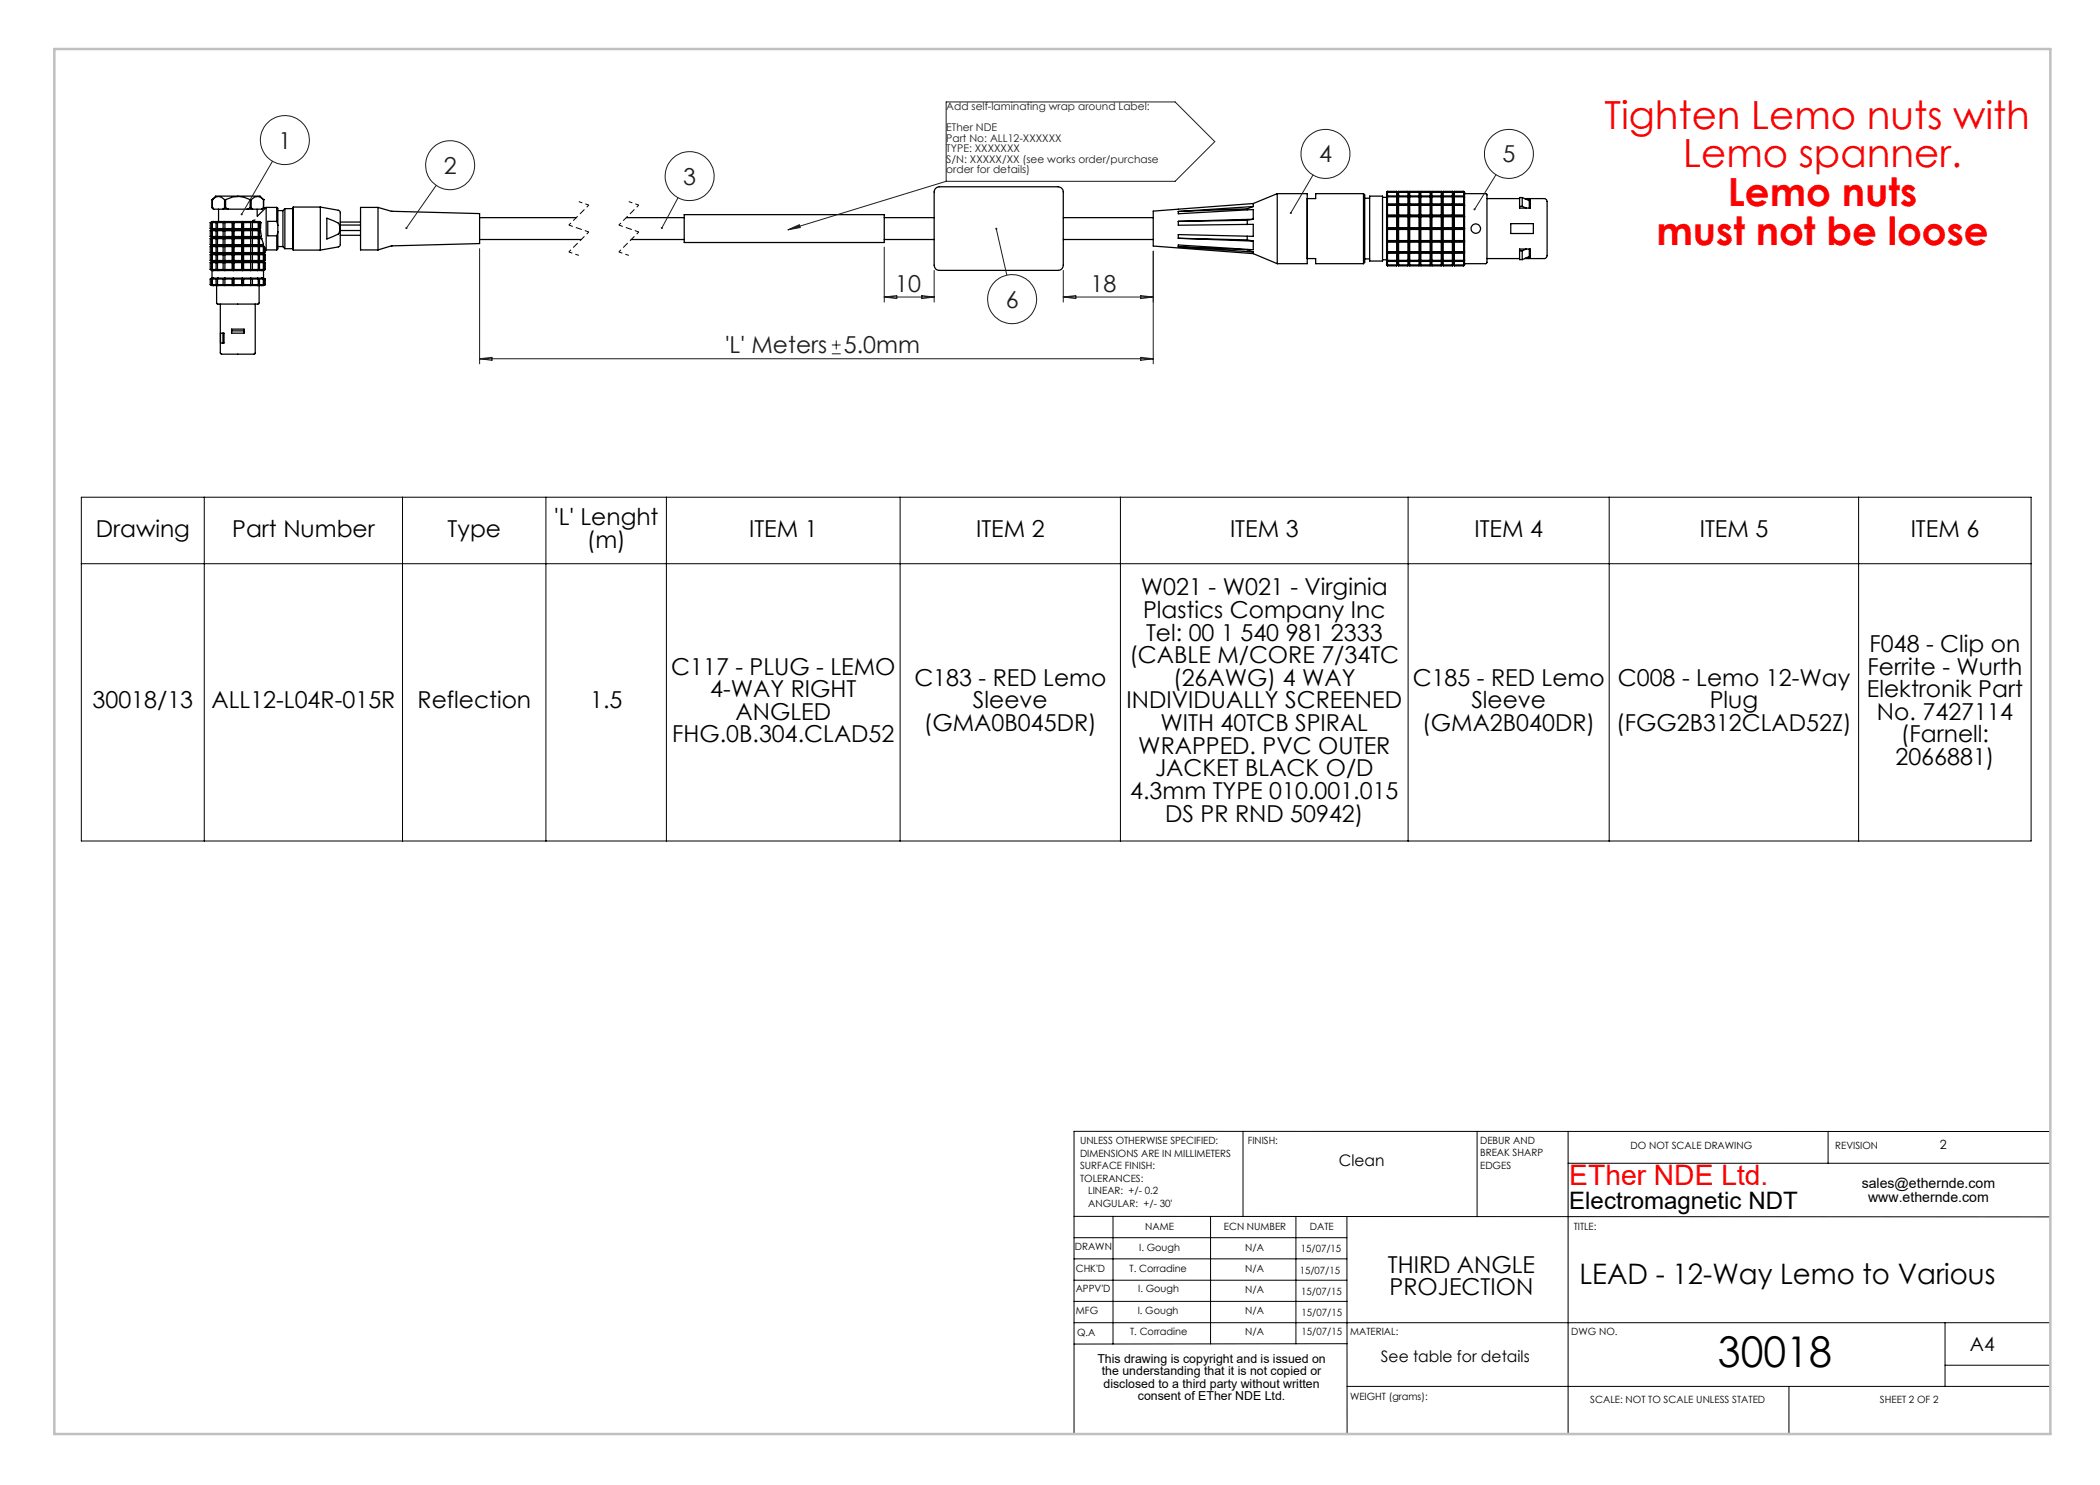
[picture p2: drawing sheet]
<svg xmlns="http://www.w3.org/2000/svg" width="420mm" height="297mm" viewBox="0 0 420 297" stroke-linecap="round" stroke-linejoin="round" font-family="sans-serif">
<g fill="none" stroke="#000" stroke-width=".25">
<path d="M42.4 39.9a1.51 1.51 0 0 1 2.5 0M42.4 39.9h.1M42.4 39.9a1.8 1.8 0 0 1 2.1-.7h7.5l.7 .7M42.4 39.9v1.7M44.9 39.9h.2M44.9 39.9v1.7M45.1 39.9a5 5 0 0 1 4.9 0M45.1 39.9v1.7M50 39.9h.2M50 39.9v1.7M50.2 39.9a1.51 1.51 0 0 1 2.5 0M50.2 39.9v1.7"/>
<path d="M52.7 39.9h.1M52.7 39.9v1.7M187 37.8l.3-.3 .6-.1h23.7a1.09 1.09 0 0 1 1.1 1v14.7a1.02 1.02 0 0 1-1.1 1h-23.7a1.02 1.02 0 0 1-1.1-1v-14.7zM255.4 38.7h6v14h-6M255.4 38.7v14M255.4 38.7l-4.8 2M272.7 38.7v14M272.7 38.7l.2 .3v13.5l-.2 .2M272.7 38.7h-9.6v1h-1.7v12h1.7v1h9.6M272.9 39.6h1M273.9 39.2h2.6v13h-2.6zM276.5 39.5h.8"/>
<path d="M277.3 39.4v1.6M277.3 38.6v.8M277.3 38.6h.1M277.3 39.4h.1M277.5 39.4v1.4M277.5 38.4v.8M277.5 38.3h.1M277.5 38.3l-.2 .3M277.5 38.3h1.8M277.5 39.4h1.8M277.5 39.4h-.2M277.5 39.2h1.8"/>
<path d="M277.5 39.2l-.2 .2M277.5 38.4l-.2 .2M277.5 38.4h1.8M279.3 39.4v1.4M279.3 38.4v.8M279.3 38.3h.1M279.3 38.3l.2 .1M279.3 39.4h.2M279.3 39.2l.2 .2M279.3 38.4l.2 .2M279.3 38.3l.2 .3M279.5 39.4v1.7"/>
<path d="M279.5 38.6v.8M279.5 38.4v.2M279.7 39.4v1.4M279.7 38.4v.8M279.7 38.3h.1M279.7 38.3l-.2 .1M279.7 38.3h1.9M279.7 39.4h1.9M279.7 39.4h-.2M279.7 39.2h1.9M279.7 39.2l-.2 .2M279.7 38.4l-.2 .2"/>
<path d="M279.7 38.4h1.9M279.7 38.3l-.2 .3M281.6 39.4v1.4M281.6 38.4v.8M281.6 38.3h.1M281.6 38.3l.2 .1M281.6 39.4h.2M281.6 39.2l.2 .2M281.6 38.4l.2 .2M281.6 38.3l.2 .3M281.8 39.4v1.7M281.8 38.6v.8"/>
<path d="M281.8 38.4v.2M281.9 39.4v1.4M281.9 38.4v.8M281.9 38.3h.1M281.9 38.3l-.1 .1M281.9 38.3h1.9M281.9 39.4h1.9M281.9 39.4h-.1M281.9 39.2h1.9M281.9 39.2l-.1 .2M281.9 38.4l-.1 .2M281.9 38.4h1.9"/>
<path d="M281.9 38.3l-.1 .3M283.8 39.4v1.4M283.8 38.4v.8M283.8 38.3h.1M283.8 38.3l.2 .1M283.8 39.4h.2M283.8 39.2l.2 .2M283.8 38.4l.2 .2M283.8 38.3l.2 .3M284 39.4v1.7M284 38.6v.8M284 38.4v.2"/>
<path d="M284.2 39.4v1.4M284.2 38.4v.8M284.2 38.3h.1M284.2 38.3l-.2 .1M284.2 38.3h1.8M284.2 39.4h1.8M284.2 39.4h-.2M284.2 39.2h1.8M284.2 39.2l-.2 .2M284.2 38.4l-.2 .2M284.2 38.4h1.8M284.2 38.3l-.2 .3"/>
<path d="M286 39.4v1.4M286 38.4v.8M286 38.3h.1M286 38.3l.2 .1M286 39.4h.2M286 39.2l.2 .2M286 38.4l.2 .2M286 38.3l.2 .3M286.2 39.4v1.7M286.2 38.6v.8M286.2 38.4v.2M286.4 39.4v1.4"/>
<path d="M286.4 38.4v.8M286.4 38.3h.1M286.4 38.3l-.2 .1M286.4 38.3h1.9M286.4 39.4h1.9M286.4 39.4h-.2M286.4 39.2h1.9M286.4 39.2l-.2 .2M286.4 38.4l-.2 .2M286.4 38.4h1.9M286.4 38.3l-.2 .3M288.3 39.4v1.4"/>
<path d="M288.3 38.4v.8M288.3 38.3h.1M288.3 38.3l.1 .1M288.3 39.4h.1M288.3 39.2l.1 .2M288.3 38.4l.1 .2M288.3 38.3l.1 .3M288.4 39.4v1.7M288.4 38.6v.8M288.4 38.4v.2M288.6 39.4v1.4M288.6 38.4v.8"/>
<path d="M288.6 38.3h.1M288.6 38.3l-.2 .1M288.6 38.3h1.9M288.6 39.4h1.9M288.6 39.4h-.2M288.6 39.2h1.9M288.6 39.2l-.2 .2M288.6 38.4l-.2 .2M288.6 38.4h1.9M288.6 38.3l-.2 .3M290.5 39.4v1.4M290.5 38.4v.8"/>
<path d="M290.5 38.3h.1M290.5 38.3l.2 .1M290.5 39.4h.2M290.5 39.2l.2 .2M290.5 38.4l.2 .2M290.5 38.3l.2 .3M290.7 39.4v1.7M290.7 38.6v.8M290.7 38.4v.2M290.9 39.4v1.4M290.9 38.4v.8M290.9 38.3h.1"/>
<path d="M290.9 38.3l-.2 .1M290.9 38.3h1.8M290.9 39.4h1.8M290.9 39.4h-.2M290.9 39.2h1.8M290.9 39.2l-.2 .2M290.9 38.4l-.2 .2M290.9 38.4h1.8M290.9 38.3l-.2 .3M292.7 39.4v1.4M292.7 38.4v.8M292.7 38.3h.1"/>
<path d="M292.7 38.3l.2 .3M292.7 39.4h.2M292.7 39.2l.2 .2M292.7 38.4l.2 .2M292.9 38.7h4.4l.1 .2v13.7l-.3 .1h-4.2M292.9 39.4v1.7M292.9 38.6v.8M297.4 39.7h6.5M304.4 39.5v1.8M304.4 39.5h-.5v1.8M304.4 39.5l.9 .4M304.9 39.7h3.9a.61 .61 0 0 1 .6 .7v10.6a.6 .6 0 0 1-.6 .7h-3.9"/>
<path d="M305.3 39.9h.8v1.7h-2.2v-.3M305.3 39.9l.6 .2M42.1 56.9l.6 .2M42.1 56.9h.2M42.1 55.8h.2M42.1 53.9l.3 .2M42.1 53.9h.2M42.1 52.5h.2M42.1 52.1l.3 .2M42.1 52.1h.2M42.1 50.9h.2M42.1 50.5l.3 .2"/>
<path d="M42.1 50.5h.2M42.1 49.3h.2M42.1 48.9l.3 .2M42.1 48.9h.2M42.1 47.7h.2M42.1 47.3l.3 .2M42.1 47.3h.2M42.1 46.1h.2M42.1 45.7l.3 .2M42.1 45.7h.2M42.1 44.5h.2M42.1 44.5v1.2"/>
<path d="M42.1 46.1v1.2M42.1 47.7v1.2M42.1 49.3v1.2M42.1 50.9v1.2M42.1 52.5v1.4M42.1 55.8v1.1M42.3 56.9l.4 .2M42.3 53.9l.4 .2M42.3 52.1l.4 .2M42.3 50.5l.4 .2M42.3 48.9l.4 .2M42.3 47.3l.4 .2"/>
<path d="M42.3 45.7l.4 .2M42.3 44.5v1.2M42.3 46.1v1.2M42.3 47.7v1.2M42.3 49.3v1.2M42.3 50.9v1.2M42.3 52.5v1.4M42.3 55.8v1.1M42.4 55.6h.3M42.4 54.1h.3M42.4 55.6l-.3 .2M42.4 52.3l-.3 .2"/>
<path d="M42.4 52.3h.3M42.4 50.7l-.3 .2M42.4 50.7h.3M42.4 49.1l-.3 .2M42.4 49.1h.3M42.4 47.5l-.3 .2M42.4 47.5h.3M42.4 45.9l-.3 .2M42.4 45.9h.3M42.4 54.1v1.5M42.4 41.6l.3 .2M42.4 41.6h.1"/>
<path d="M42.5 56.9h.7M42.5 56.9l.2 .2M42.5 55.8h.7M42.5 53.9h.7M42.5 53.9l.2 .2M42.5 52.5h.7M42.5 52.1h.7M42.5 52.1l.2 .2M42.5 50.9h.7M42.5 50.5h.7M42.5 50.5l.2 .2M42.5 49.3h.7"/>
<path d="M42.5 48.9h.7M42.5 48.9l.2 .2M42.5 47.7h.7M42.5 47.3h.7M42.5 47.3l.2 .2M42.5 46.1h.7M42.5 45.7h.7M42.5 45.7l.2 .2M42.5 44.5h.7M42.5 44.5v1.2M42.5 46.1v1.2M42.5 47.7v1.2"/>
<path d="M42.5 49.3v1.2M42.5 50.9v1.2M42.5 52.5v1.4M42.5 55.8v1.1M42.7 41.8h.1M42.7 55.6h.9M42.7 54.1h.9M42.7 57.1h.9M42.7 55.6l-.2 .2M42.7 52.3h.9M42.7 52.3l-.2 .2M42.7 50.7h.9"/>
<path d="M42.7 50.7l-.2 .2M42.7 49.1h.9M42.7 49.1l-.2 .2M42.7 47.5h.9M42.7 47.5l-.2 .2M42.7 45.9h.9M42.7 45.9l-.2 .2M42.7 44.3l-.2 .2M42.7 44.3h.9M42.7 55.6l-.4 .2M42.7 52.3l-.4 .2M42.7 50.7l-.4 .2"/>
<path d="M42.7 49.1l-.4 .2M42.7 47.5l-.4 .2M42.7 45.9l-.4 .2M42.7 44.3l-.4 .2M42.7 44.3l-.6 .2M42.7 41.8h1.9M43.2 56.9l.4 .2M43.2 53.9l.4 .2M43.2 52.1l.4 .2M43.2 50.5l.4 .2M43.2 48.9l.4 .2M43.2 47.3l.4 .2"/>
<path d="M43.2 45.7l.4 .2M43.2 44.5v1.2M43.2 46.1v1.2M43.2 47.7v1.2M43.2 49.3v1.2M43.2 50.9v1.2M43.2 52.5v1.4M43.2 55.8v1.1M43.3 57.1v3.6l.2 .1h8.1l.2-.2v-3.5M43.5 56.9h1.1M43.5 56.9l.1 .2M43.5 55.8h1.1"/>
<path d="M43.5 53.9h1.1M43.5 53.9l.1 .2M43.5 52.5h1.1M43.5 52.1h1.1M43.5 52.1l.1 .2M43.5 50.9h1.1M43.5 50.5h1.1M43.5 50.5l.1 .2M43.5 49.3h1.1M43.5 48.9h1.1M43.5 48.9l.1 .2M43.5 47.7h1.1"/>
<path d="M43.5 47.3h1.1M43.5 47.3l.1 .2M43.5 46.1h1.1M43.5 45.7h1.1M43.5 45.7l.1 .2M43.5 44.5h1.1M43.5 44.5v1.2M43.5 46.1v1.2M43.5 47.7v1.2M43.5 49.3v1.2M43.5 50.9v1.2M43.5 52.5v1.4"/>
<path d="M43.5 55.8v1.1M43.6 55.6h1.4M43.6 54.1h1.4M43.6 57.1h1.4M43.6 55.6l-.1 .2M43.6 52.3h1.4M43.6 52.3l-.1 .2M43.6 50.7h1.4M43.6 50.7l-.1 .2M43.6 49.1h1.4M43.6 49.1l-.1 .2M43.6 47.5h1.4"/>
<path d="M43.6 47.5l-.1 .2M43.6 45.9h1.4M43.6 45.9l-.1 .2M43.6 44.3l-.1 .2M43.6 44.3h1.4M43.6 55.6l-.4 .2M43.6 52.3l-.4 .2M43.6 50.7l-.4 .2M43.6 49.1l-.4 .2M43.6 47.5l-.4 .2M43.6 45.9l-.4 .2M43.6 44.3l-.4 .2"/>
<path d="M43.7 41.8v2.5M44.6 41.8h1.1M44.6 56.9l.4 .2M44.6 53.9l.4 .2M44.6 52.1l.4 .2M44.6 50.5l.4 .2M44.6 48.9l.4 .2M44.6 47.3l.4 .2M44.6 45.7l.4 .2M44.6 44.5v1.2M44.6 46.1v1.2M44.6 47.7v1.2"/>
<path d="M44.6 49.3v1.2M44.6 50.9v1.2M44.6 52.5v1.4M44.6 55.8v1.1M44.9 41.6h.2M44.9 41.6l-.3 .2M45 56.9h1.4M45 57.1h1.7M45 56.9v.2M45 55.8h1.4M45 55.6h1.7M45 55.6v.2"/>
<path d="M45 53.9h1.4M45 54.1h1.7M45 53.9v.2M45 52.5h1.4M45 52.1h1.4M45 52.3h1.7M45 52.1v.2M45 52.3v.2M45 50.9h1.4M45 50.7h1.7M45 50.7v.2M45 50.5h1.4"/>
<path d="M45 50.5v.2M45 49.3h1.4M45 49.1h1.7M45 49.1v.2M45 48.9h1.4M45 48.9v.2M45 47.7h1.4M45 47.3h1.4M45 47.5h1.7M45 47.3v.2M45 47.5v.2M45 46.1h1.4"/>
<path d="M45 45.9h1.7M45 45.9v.2M45 45.7h1.4M45 45.7v.2M45 44.5h1.4M45 44.3h1.7M45 44.3v.2M45 55.6l-.4 .2M45 52.3l-.4 .2M45 50.7l-.4 .2M45 49.1l-.4 .2M45 47.5l-.4 .2"/>
<path d="M45 45.9l-.4 .2M45 44.3l-.4 .2M45 44.5v1.2M45 46.1v1.2M45 47.7v1.2M45 49.3v1.2M45 50.9v1.2M45 52.5v1.4M45 55.8v1.1M45.1 41.6l.6 .2M45.7 41.8h3.7M46.4 56.9l.3 .2"/>
<path d="M46.4 53.9l.3 .2M46.4 52.1l.3 .2M46.4 50.5l.3 .2M46.4 48.9l.3 .2M46.4 47.3l.3 .2M46.4 45.7l.3 .2M46.4 44.5v1.2M46.4 46.1v1.2M46.4 47.7v1.2M46.4 49.3v1.2M46.4 50.9v1.2M46.4 52.5v1.4"/>
<path d="M46.4 55.8v1.1M46.7 57.1h1.8M46.7 55.6h1.8M46.7 55.6l.1 .2M46.7 54.1h1.8M46.7 52.3h1.8M46.7 52.3l.1 .2M46.7 50.7h1.8M46.7 50.7l.1 .2M46.7 49.1h1.8M46.7 49.1l.1 .2M46.7 47.5h1.8"/>
<path d="M46.7 47.5l.1 .2M46.7 45.9h1.8M46.7 45.9l.1 .2M46.7 44.3h1.8M46.7 44.3l.1 .2M46.7 55.6l-.3 .2M46.7 52.3l-.3 .2M46.7 50.7l-.3 .2M46.7 49.1l-.3 .2M46.7 47.5l-.3 .2M46.7 45.9l-.3 .2M46.7 44.3l-.3 .2"/>
<path d="M46.7 44.3v9.8M46.7 55.6v1.5M46.8 56.9h1.5M46.8 56.9l-.1 .2M46.8 55.8h1.5M46.8 53.9h1.5M46.8 53.9l-.1 .2M46.8 52.5h1.5M46.8 52.1h1.5M46.8 52.1l-.1 .2M46.8 50.9h1.5M46.8 50.5h1.5"/>
<path d="M46.8 50.5l-.1 .2M46.8 49.3h1.5M46.8 48.9h1.5M46.8 48.9l-.1 .2M46.8 47.7h1.5M46.8 47.3h1.5M46.8 47.3l-.1 .2M46.8 46.1h1.5M46.8 45.7h1.5M46.8 45.7l-.1 .2M46.8 44.5h1.5M46.8 44.5v1.2"/>
<path d="M46.8 46.1v1.2M46.8 47.7v1.2M46.8 49.3v1.2M46.8 50.9v1.2M46.8 52.5v1.4M46.8 55.8v1.1M48.3 56.9l.2 .2M48.3 53.9l.2 .2M48.3 52.1l.2 .2M48.3 50.5l.2 .2M48.3 48.9l.2 .2M48.3 47.3l.2 .2"/>
<path d="M48.3 45.7l.2 .2M48.3 44.5v1.2M48.3 46.1v1.2M48.3 47.7v1.2M48.3 49.3v1.2M48.3 50.9v1.2M48.3 52.5v1.4M48.3 55.8v1.1M48.5 55.6l-.2 .2M48.5 52.3l-.2 .2M48.5 50.7l-.2 .2M48.5 49.1l-.2 .2"/>
<path d="M48.5 47.5l-.2 .2M48.5 45.9l-.2 .2M48.5 44.3l-.2 .2M48.5 57.1h1.6M48.5 55.6l.2 .2M48.5 55.6h1.6M48.5 54.1h1.6M48.5 52.3l.2 .2M48.5 52.3h1.6M48.5 50.7l.2 .2M48.5 50.7h1.6M48.5 49.1l.2 .2"/>
<path d="M48.5 49.1h1.6M48.5 47.5l.2 .2M48.5 47.5h1.6M48.5 45.9l.2 .2M48.5 45.9h1.6M48.5 44.3l.2 .2M48.5 44.3h1.6M48.5 44.3v9.8M48.5 55.6v1.5M48.7 56.9h1.4M48.7 56.9l-.2 .2M48.7 55.8h1.4"/>
<path d="M48.7 53.9h1.4M48.7 53.9l-.2 .2M48.7 52.5h1.4M48.7 52.1h1.4M48.7 52.1l-.2 .2M48.7 50.9h1.4M48.7 50.5h1.4M48.7 50.5l-.2 .2M48.7 49.3h1.4M48.7 48.9h1.4M48.7 48.9l-.2 .2M48.7 47.7h1.4"/>
<path d="M48.7 47.3h1.4M48.7 47.3l-.2 .2M48.7 46.1h1.4M48.7 45.7h1.4M48.7 45.7l-.2 .2M48.7 44.5h1.4M48.7 44.5v1.2M48.7 46.1v1.2M48.7 47.7v1.2M48.7 49.3v1.2M48.7 50.9v1.2M48.7 52.5v1.4"/>
<path d="M48.7 55.8v1.1M49.4 41.8h1.1M50 41.6l-.6 .2M50 41.6h.2M50.1 56.9v.2M50.1 55.6v.2M50.1 53.9v.2M50.1 52.1v.2M50.1 52.3v.2M50.1 50.7v.2M50.1 50.5v.2M50.1 49.1v.2"/>
<path d="M50.1 48.9v.2M50.1 47.3v.2M50.1 47.5v.2M50.1 45.9v.2M50.1 45.7v.2M50.1 44.3v.2M50.1 55.6h1.4M50.1 54.1h1.4M50.1 57.1h1.4M50.1 55.6l.4 .2M50.1 52.3l.4 .2M50.1 52.3h1.4"/>
<path d="M50.1 50.7l.4 .2M50.1 50.7h1.4M50.1 49.1l.4 .2M50.1 49.1h1.4M50.1 47.5l.4 .2M50.1 47.5h1.4M50.1 45.9l.4 .2M50.1 45.9h1.4M50.1 44.3l.4 .2M50.1 44.3h1.4M50.1 44.5v1.2M50.1 46.1v1.2"/>
<path d="M50.1 47.7v1.2M50.1 49.3v1.2M50.1 50.9v1.2M50.1 52.5v1.4M50.1 55.8v1.1M50.2 41.6l.3 .2M50.5 56.9h1.1M50.5 56.9l-.4 .2M50.5 55.8h1.1M50.5 53.9h1.1M50.5 53.9l-.4 .2M50.5 52.5h1.1"/>
<path d="M50.5 52.1h1.1M50.5 52.1l-.4 .2M50.5 50.9h1.1M50.5 50.5h1.1M50.5 50.5l-.4 .2M50.5 49.3h1.1M50.5 48.9h1.1M50.5 48.9l-.4 .2M50.5 47.7h1.1M50.5 47.3h1.1M50.5 47.3l-.4 .2M50.5 46.1h1.1"/>
<path d="M50.5 45.7h1.1M50.5 45.7l-.4 .2M50.5 44.5h1.1M50.5 44.5v1.2M50.5 46.1v1.2M50.5 47.7v1.2M50.5 49.3v1.2M50.5 50.9v1.2M50.5 52.5v1.4M50.5 55.8v1.1M50.5 41.8h1.9M50.7 44.1l-.1 .2"/>
<path d="M50.7 44.1v.2M51 44l-.3 .1M51.4 41.8v1.4M51.5 55.6h.9M51.5 54.1h.9M51.5 55.6l.1 .2M51.5 52.3l.1 .2M51.5 50.7l.1 .2M51.5 49.1l.1 .2M51.5 47.5l.1 .2M51.5 45.9l.1 .2M51.5 44.3l.1 .2"/>
<path d="M51.5 44.3h.5l.2 .2M51.5 57.1h.9M51.5 55.6l.4 .2M51.5 52.3l.4 .2M51.5 52.3h.9M51.5 50.7l.4 .2M51.5 50.7h.9M51.5 49.1l.4 .2M51.5 49.1h.9M51.5 47.5l.4 .2M51.5 47.5h.6M51.5 45.9l.4 .2"/>
<path d="M51.5 45.9h.4M51.5 44.3l.4 .2M51.6 56.9l-.1 .2M51.6 53.9l-.1 .2M51.6 52.1l-.1 .2M51.6 50.5l-.1 .2M51.6 48.9l-.1 .2M51.6 47.3l-.1 .2M51.6 45.7l-.1 .2M51.6 44.5v1.2M51.6 46.1v1.2M51.6 47.7v1.2"/>
<path d="M51.6 49.3v1.2M51.6 50.9v1.2M51.6 52.5v1.4M51.6 55.8v1.1M51.9 45.9l.2 .2M51.9 56.9h.8M51.9 56.9l-.4 .2M51.9 55.8h.8M51.9 53.9h.8M51.9 53.9l-.4 .2M51.9 52.5h.8M51.9 52.1h.8"/>
<path d="M51.9 52.1l-.4 .2M51.9 50.9h.8M51.9 50.5h.8M51.9 50.5l-.4 .2M51.9 49.3h.8M51.9 48.9h.8M51.9 48.9l-.4 .2M51.9 47.7h.5M51.9 47.3l-.4 .2M51.9 47.3h.4M51.9 46.1h.2M51.9 45.7l-.4 .2"/>
<path d="M51.9 45.7h.2M51.9 44.5h.3M51.9 44.5v1.2M51.9 46.1v1.2M51.9 47.7v1.2M51.9 49.3v1.2M51.9 50.9v1.2M51.9 52.5v1.4M51.9 55.8v1.1M52.1 47.5l.3 .2M52.1 46.1l.2 1.2M52.1 45.7l-.2 .2"/>
<path d="M52.2 44.5l-.1 1.2M52.3 47.3l-.2 .2M52.4 47.7l.3 1.2M52.4 55.6h.3M52.4 54.1h.3M52.4 55.6l.3 .2M52.4 52.3l.3 .2M52.4 50.7l.3 .2M52.4 49.1l.3 .2M52.4 55.6l.4 .2M52.4 52.3l.4 .2M52.4 52.3h.3"/>
<path d="M52.4 50.7l.4 .2M52.4 50.7h.3M52.4 49.1l.4 .2M52.4 49.1h.2M52.4 41.8h.1M52.6 49.1l.3 .2M52.6 48.9l.1 .1M52.7 56.9l-.3 .2M52.7 53.9l-.3 .2M52.7 52.1l-.3 .2M52.7 50.5l-.3 .2M52.7 48.9l-.3 .2"/>
<path d="M52.7 49l-.3 .1M52.7 49l-.1 .1M52.7 49.3v1.2M52.7 50.9v1.2M52.7 52.5v1.4M52.7 55.8v1.1M52.7 41.6l-.3 .2M52.7 55.6l.4 .2M52.7 52.3l.4 .2M52.7 50.7l.4 .2M52.7 41.6h.1M52.7 54.1v1.5"/>
<path d="M52.8 56.9h.3M52.8 56.9l-.4 .2M52.8 55.8h.3M52.8 53.9h.3M52.8 53.9l-.4 .2M52.8 52.5h.3M52.8 52.1h.3M52.8 52.1l-.4 .2M52.8 50.9h.3M52.8 50.5h.3M52.8 50.5l-.4 .2M52.8 49.3h.1"/>
<path d="M52.8 49.3v1.2M52.8 50.9v1.2M52.8 52.5v1.4M52.8 55.8v1.1M52.9 49.3l.2 .5M53.1 56.9l-.7 .2M53.1 53.9l-.4 .2M53.1 52.1l-.4 .2M53.1 50.5l-.4 .2M53.1 49.8l.1 .2M53.1 49.8v.7M53.1 50.9v1.2"/>
<path d="M53.1 52.5v1.4M53.1 55.8v1.1M53.2 41.5v8.5M53.2 50h2.2M53.2 41.5h2.2M53.2 41.5l-1.7 1.7M55.4 44.3h-1.8v2.9h1.8M55.4 47.2v2.8M55.4 41.5v2.8M55.4 44.3l.2 .8M55.4 41.5l.2 .2v3.4M55.6 46.4v3.4l-.2 .2"/>
<path d="M55.6 46.4l-.2 .8M55.6 42.1h1M55.6 49.3h1M55.6 45.1v1.3M56.6 42.1v7.2M56.6 49.3l.4 .4M57 41.7v8M57 41.7h1.6M57 49.7h1.6M57 41.7l-.4 .4M58.7 41.4v8.6M58.7 41.4l-.1 .1v8.4l.1 .1"/>
<path d="M58.7 41.4h5.4M58.7 50h5.4M64.1 41.4l3.6 .6 .3 .3 .1 6.5a.49 .49 0 0 1-.4 .6l-3.6 .6M64.1 41.4v8.6M65.4 43.6l2.3 1a2.19 2.19 0 0 1 0 2.2l-2.3 1zM68.1 45h4M68.1 46.1h4M68.1 47.1h4M68.1 44.4h4M75.6 41.5l2.7 .8 17.6 .4v6l-17.6 .5-2.7 .8M75.6 41.5v8.5M75.6 41.5h-3.5v8.5h3.5"/>
<path d="M95.9 43.5h19.4M95.9 47.9h20.3M125.3 43.5h11.5M126.2 47.9h10.6M136.8 42.9h40v5.6h-40zM176.8 43.5h10M176.8 47.9h10M212.7 43.5h17.9M212.7 47.9h17.9M235.7 42.3v.5l14.9-.9v1.9M235.7 44.3v.7l14.9-.1v2.4l-14.9-.4v.8M235.7 47.7l14.9 .5"/>
<path d="M235.7 49.4l14.9 1M235.7 47.7l13.7 .3M235.7 49.4l13.7 .5M249.4 44.1v.8M249.4 41.8v.2M249.4 49.9h.1M249.4 47.2v.8M249.4 49.9l1.2 .5M249.4 48l1.2 .2M249.4 44.1l-13.7 .2M249.4 41.8l-13.7 .5M250.6 40.7v.6"/>
<path d="M250.6 50.4v.3M250.6 48.2v1.7l-14.9-.9v.4M250.6 40.7l-20 1.5v7l20 1.5M250.6 50.7l4.8 2M250.6 43.8l-1.2 .3M250.6 41.3l-1.2 .5M250.6 41.3l-14.9 1M250.6 43.8l-14.9 .5M272.9 51.8h1M276.5 52h.8M277.3 45.7v2.5M277.3 45.7h.1"/>
<path d="M277.3 43.2v2.5M277.3 43.2h.1M277.3 48.2v2.2M277.3 48.2h.1M277.3 41.1v2.1M277.3 41.1h.1M277.3 50.4h.1M277.3 50.4v1.6M277.3 52h.1M277.3 52v.9M277.3 52.9h.1M277.3 52.9l.2 .3"/>
<path d="M277.3 45.7h15.6M277.3 45.7l.2 .2M277.3 43.2l.2 .2M277.3 48.2h15.6M277.3 43.2h15.6M277.3 41v.1M277.3 50.4h2M277.3 48.2l.2 .2M277.3 41.1h15.6M277.3 50.4h15.6M277.3 50.4l.2 .3M277.3 52l.2 .1"/>
<path d="M277.3 52l.2 .3M277.3 52.9l.2 .1M277.3 52.9l.2 .2M277.5 45.9v2.2M277.5 43.4v2.1M277.5 48.4v2M277.5 41.1v1.9M277.5 50.7v1.4M277.5 52.3v.7M277.5 53.1v.1M277.5 53.2h1.8M277.5 45.9h1.8"/>
<path d="M277.5 48.1h1.8M277.5 45.5h1.8M277.5 43.4h1.8M277.5 48.1l-.2 .1M277.5 45.5l-.2 .2M277.5 48.4h1.8M277.5 43h1.8M277.5 43l-.2 .2M277.5 50.7h1.8M277.5 52.1h1.8M277.5 40.8h1.8M277.5 40.8l-.2 .2"/>
<path d="M277.5 52.3h1.8M277.5 53h1.8M277.5 53.1h1.8M279.3 45.9v2.2M279.3 43.4v2.1M279.3 48.4v2M279.3 41.1v1.9M279.3 50.7v1.4M279.3 52.3v.7M279.3 53.1v.1M279.3 48.1l.2 .1M279.3 45.5l.2 .2"/>
<path d="M279.3 50.4h.2M279.3 43l.2 .2M279.3 40.8l.2 .3M279.5 45.7v2.5M279.5 43.2v2.5M279.5 48.2v2.2M279.5 41.1v2.1M279.5 50.4v1.6M279.5 52v.9M279.5 52.9v.1M279.5 53l.2 .2M279.5 53l-.2 .2"/>
<path d="M279.5 45.7l.2 .2M279.5 45.7l-.2 .2M279.5 43.2l-.2 .2M279.5 43.2l.2 .2M279.5 48.2l.2 .2M279.5 48.2l-.2 .2M279.5 50.4l-.2 .3M279.5 52l-.2 .1M279.5 50.4l.2 .3M279.5 52l.2 .1M279.5 52l.2 .3M279.5 52.9l.2 .1"/>
<path d="M279.5 52l-.2 .3M279.5 52.9l-.2 .1M279.5 52.9l.2 .2M279.5 52.9l-.2 .2M279.7 45.9v2.2M279.7 43.4v2.1M279.7 48.4v2M279.7 41.1v1.9M279.7 50.7v1.4M279.7 52.3v.7M279.7 53.1v.1M279.7 53.2h1.9"/>
<path d="M279.7 45.9h1.9M279.7 48.1h1.9M279.7 45.5h1.9M279.7 43.4h1.9M279.7 48.1l-.2 .1M279.7 45.5l-.2 .2M279.7 48.4h1.9M279.7 50.4h1.9M279.7 50.4h-.2M279.7 43h1.9M279.7 43l-.2 .2M279.7 50.7h1.9"/>
<path d="M279.7 52.1h1.9M279.7 40.8h1.9M279.7 40.8l-.2 .3M279.7 52.3h1.9M279.7 53h1.9M279.7 53.1h1.9M281.6 45.9v2.2M281.6 43.4v2.1M281.6 48.4v2M281.6 41.1v1.9M281.6 50.7v1.4M281.6 52.3v.7"/>
<path d="M281.6 53.1v.1M281.6 45.5l.3 .4M281.6 48.1l.2 .1M281.6 50.4h.2M281.6 43l.2 .2M281.6 40.8l.2 .3M281.8 43.2v5M281.8 48.2v2.2M281.8 41.1v2.1M281.8 50.4v1.6M281.8 52v.9M281.8 52.9v.1"/>
<path d="M281.8 53l.1 .2M281.8 53l-.2 .2M281.8 43.2l-.2 .2M281.8 43.2l.1 .2M281.8 48.2l-.2 .2M281.8 48.2l.1 .2M281.8 50.4l.1 .3M281.8 52l.1 .1M281.8 50.4l-.2 .3M281.8 52l-.2 .1M281.8 52l.1 .3M281.8 52.9l.1 .1"/>
<path d="M281.8 52l-.2 .3M281.8 52.9l-.2 .1M281.8 52.9l.1 .2M281.8 52.9l-.2 .2M281.9 45.9v2.2M281.9 43.4v2.1M281.9 48.4v2M281.9 41.1v1.9M281.9 50.7v1.4M281.9 52.3v.7M281.9 53.1v.1M281.9 53.2h1.9"/>
<path d="M281.9 45.9h1.9M281.9 48.1h1.9M281.9 45.5h1.9M281.9 43.4h1.9M281.9 48.1l-.1 .1M281.9 45.5l-.3 .4M281.9 48.4h1.9M281.9 50.4h1.9M281.9 50.4h-.1M281.9 43h1.9M281.9 43l-.1 .2M281.9 50.7h1.9"/>
<path d="M281.9 52.1h1.9M281.9 40.8h1.9M281.9 40.8l-.1 .3M281.9 52.3h1.9M281.9 53h1.9M281.9 53.1h1.9M283.8 45.9v2.2M283.8 43.4v2.1M283.8 48.4v2M283.8 41.1v1.9M283.8 50.7v1.4M283.8 52.3v.7"/>
<path d="M283.8 53.1v.1M283.8 48.1l.2 .1M283.8 45.5l.4 .4M283.8 50.4h.2M283.8 43l.2 .2M283.8 40.8l.2 .3M284 43.2v5M284 48.2v2.2M284 41.1v2.1M284 50.4v1.6M284 52v.9M284 52.9v.1"/>
<path d="M284 53l.2 .2M284 53l-.2 .2M284 43.2l-.2 .2M284 43.2l.2 .2M284 48.2l.2 .2M284 48.2l-.2 .2M284 50.4l.2 .3M284 52l.2 .1M284 50.4l-.2 .3M284 52l-.2 .1M284 52l.2 .3M284 52.9l.2 .1"/>
<path d="M284 52l-.2 .3M284 52.9l-.2 .1M284 52.9l.2 .2M284 52.9l-.2 .2M284.2 45.9v2.2M284.2 43.4v2.1M284.2 48.4v2M284.2 41.1v1.9M284.2 50.7v1.4M284.2 52.3v.7M284.2 53.1v.1M284.2 53.2h1.8"/>
<path d="M284.2 45.9h1.8M284.2 48.1h1.8M284.2 45.5h1.8M284.2 43.4h1.8M284.2 45.5l-.4 .4M284.2 48.1l-.2 .1M284.2 48.4h1.8M284.2 50.4h1.8M284.2 50.4h-.2M284.2 43h1.8M284.2 43l-.2 .2M284.2 50.7h1.8"/>
<path d="M284.2 52.1h1.8M284.2 40.8h1.8M284.2 40.8l-.2 .3M284.2 52.3h1.8M284.2 53h1.8M284.2 53.1h1.8M286 45.9v2.2M286 43.4v2.1M286 48.4v2M286 41.1v1.9M286 50.7v1.4M286 52.3v.7"/>
<path d="M286 53.1v.1M286 48.1l.2 .1M286 45.5l.4 .4M286 50.4h.2M286 43l.2 .2M286 40.8l.2 .3M286.2 43.2v5M286.2 48.2v2.2M286.2 41.1v2.1M286.2 50.4v1.6M286.2 52v.9M286.2 52.9v.1"/>
<path d="M286.2 53l.2 .2M286.2 53l-.2 .2M286.2 43.2l.2 .2M286.2 43.2l-.2 .2M286.2 48.2l-.2 .2M286.2 48.2l.2 .2M286.2 50.4l.2 .3M286.2 52l.2 .1M286.2 50.4l-.2 .3M286.2 52l-.2 .1M286.2 52l.2 .3M286.2 52.9l.2 .1"/>
<path d="M286.2 52l-.2 .3M286.2 52.9l-.2 .1M286.2 52.9l.2 .2M286.2 52.9l-.2 .2M286.4 45.9v2.2M286.4 43.4v2.1M286.4 48.4v2M286.4 41.1v1.9M286.4 50.7v1.4M286.4 52.3v.7M286.4 53.1v.1M286.4 53.2h1.9"/>
<path d="M286.4 45.9h1.9M286.4 48.1h1.9M286.4 45.5h1.9M286.4 43.4h1.9M286.4 45.5l-.4 .4M286.4 48.1l-.2 .1M286.4 48.4h1.9M286.4 50.4h1.9M286.4 50.4h-.2M286.4 43h1.9M286.4 43l-.2 .2M286.4 50.7h1.9"/>
<path d="M286.4 52.1h1.9M286.4 40.8h1.9M286.4 40.8l-.2 .3M286.4 52.3h1.9M286.4 53h1.9M286.4 53.1h1.9M288.3 45.9v2.2M288.3 43.4v2.1M288.3 48.4v2M288.3 41.1v1.9M288.3 50.7v1.4M288.3 52.3v.7"/>
<path d="M288.3 53.1v.1M288.3 48.1l.1 .1M288.3 45.5l.1 .2M288.3 50.4h.1M288.3 43l.1 .2M288.3 40.8l.1 .3M288.4 45.7v2.5M288.4 43.2v2.5M288.4 48.2v2.2M288.4 41.1v2.1M288.4 50.4v1.6M288.4 52v.9"/>
<path d="M288.4 52.9v.1M288.4 53l.2 .2M288.4 53l-.1 .2M288.4 45.7l-.1 .2M288.4 45.7l.2 .2M288.4 43.2l-.1 .2M288.4 43.2l.2 .2M288.4 48.2l.2 .2M288.4 48.2l-.1 .2M288.4 50.4l-.1 .3M288.4 52l-.1 .1M288.4 50.4l.2 .3"/>
<path d="M288.4 52l.2 .1M288.4 52l.2 .3M288.4 52.9l.2 .1M288.4 52l-.1 .3M288.4 52.9l-.1 .1M288.4 52.9l.2 .2M288.4 52.9l-.1 .2M288.6 45.9v2.2M288.6 43.4v2.1M288.6 48.4v2M288.6 41.1v1.9M288.6 50.7v1.4"/>
<path d="M288.6 52.3v.7M288.6 53.1v.1M288.6 53.2h1.9M288.6 45.9h1.9M288.6 48.1h1.9M288.6 45.5h1.9M288.6 43.4h1.9M288.6 48.1l-.2 .1M288.6 45.5l-.2 .2M288.6 48.4h1.9M288.6 50.4h1.9M288.6 50.4h-.2"/>
<path d="M288.6 43h1.9M288.6 43l-.2 .2M288.6 50.7h1.9M288.6 52.1h1.9M288.6 40.8h1.9M288.6 40.8l-.2 .3M288.6 52.3h1.9M288.6 53h1.9M288.6 53.1h1.9M290.5 45.9v2.2M290.5 43.4v2.1M290.5 48.4v2"/>
<path d="M290.5 41.1v1.9M290.5 50.7v1.4M290.5 52.3v.7M290.5 53.1v.1M290.5 48.1l.2 .1M290.5 45.5l.2 .2M290.5 50.4h.2M290.5 43l.2 .2M290.5 40.8l.2 .3M290.7 45.7v2.5M290.7 43.2v2.5M290.7 48.2v2.2"/>
<path d="M290.7 41.1v2.1M290.7 50.4v1.6M290.7 52v.9M290.7 52.9v.1M290.7 53l.2 .2M290.7 53l-.2 .2M290.7 45.7l-.2 .2M290.7 45.7l.2 .2M290.7 43.2l-.2 .2M290.7 43.2l.2 .2M290.7 48.2l-.2 .2M290.7 48.2l.2 .2"/>
<path d="M290.7 50.4l.2 .3M290.7 50.4l-.2 .3M290.7 52l-.2 .1M290.7 52l.2 .1M290.7 52l.2 .3M290.7 52.9l.2 .1M290.7 52l-.2 .3M290.7 52.9l-.2 .1M290.7 52.9l.2 .2M290.7 52.9l-.2 .2M290.9 45.9v2.2M290.9 43.4v2.1"/>
<path d="M290.9 48.4v2M290.9 41.1v1.9M290.9 50.7v1.4M290.9 52.3v.7M290.9 53.1v.1M290.9 53.2h1.8M290.9 45.9h1.8M290.9 48.1h1.8M290.9 48.1l-.2 .1M290.9 45.5h1.8M290.9 45.5l-.2 .2M290.9 43.4h1.8"/>
<path d="M290.9 48.4h1.8M290.9 50.4h1.8M290.9 50.4h-.2M290.9 43h1.8M290.9 43l-.2 .2M290.9 50.7h1.8M290.9 52.1h1.8M290.9 40.8h1.8M290.9 40.8l-.2 .3M290.9 52.3h1.8M290.9 53h1.8M290.9 53.1h1.8"/>
<path d="M292.7 45.9v2.2M292.7 43.4v2.1M292.7 48.4v2M292.7 41.1v1.9M292.7 50.7v1.4M292.7 52.3v.7M292.7 53.1v.1M292.7 48.1l.2 .1M292.7 45.5l.2 .2M292.7 50.4h.2M292.7 43l.2 .2M292.7 40.8l.2 .3"/>
<path d="M292.9 45.7v2.5M292.9 43.2v2.5M292.9 48.2v2.2M292.9 41.1v2.1M292.9 50.4v1.6M292.9 52v.9M292.9 52.9l-.2 .3M292.9 45.7l-.2 .2M292.9 43.2l-.2 .2M292.9 48.2l-.2 .2M292.9 50.4l-.2 .3M292.9 52l-.2 .1"/>
<path d="M292.9 52l-.2 .3M292.9 52.9l-.2 .1M292.9 52.9l-.2 .2M297.4 51.7h6.5M302.2 44.7h4.5v2h-4.5zM303.9 50.2v-.4h2.2v1.8h-.8M303.9 50.2v1.7h.5M303.9 50.2h.5M303.9 41.3h.5M304.4 50.2v1.7M304.4 41.3l.9 .3M305.3 51.6l-.9 .3"/>
<path d="M305.3 49.8l-.9 .4M305.9 49.8v1.5M305.9 40.1v1.5M305.9 51.3l-.6 .3M305.9 51.3h.2M305.9 40.1h.2M44.1 60.8v9.8l.2 .2h6.7v-10M44.6 66.6h-.5v2h.5M44.6 66.6h.2v2h-.2M44.6 66.6v2M46.3 66.2h2.5M46.3 66.2v.4h2.5v-.4"/>
<path d="M46.3 66.2v-.4h2.5v.4"/>
<circle cx="295.2" cy="45.7" r=".95"/>
</g>
<g fill="none" stroke="#191924" stroke-width=".2">
<path d="M54.5 32.2l-6.2 10.7M87.2 37.1l-5.9 8.5M135.6 39.5l-3.2 6.1M189.2 20.4h45.8l8 7.9-8 8h-45.8zM189.2 36.3l-31.6 9.7M262.6 35l-4.4 7.6M299.2 35l-4.3 6.9M95.9 49.7v23.1M157.6 46l2.3-1.1 .2 .6zM176.8 59.4h10M176.8 49.4v11M176.8 59.4l2.6-.3v.6z"/>
<path d="M184.4 59.1l2.4 .3-2.4 .3zM186.8 54.1v6.3M199.2 45.8l2.2 9.2M212.7 54.1v6.3M212.7 59.4h17.9M212.7 59.4l2.5-.3v.6zM228.1 59.1l2.5 .3-2.5 .3zM230.6 50.2v22.6M95.9 71.8h134.7M95.9 71.8l2.5-.3v.6zM166.4 70.8h1.7M166.4 69h1.7"/>
<path d="M167.3 68.1v1.8M228.1 71.5l2.5 .3-2.5 .3z"/>
<circle cx="57" cy="28" r="4.9"/>
<circle cx="90" cy="33" r="4.9"/>
<circle cx="137.9" cy="35.2" r="4.9"/>
<circle cx="265.1" cy="30.8" r="4.9"/>
<circle cx="301.8" cy="30.8" r="4.9"/>
<circle cx="202.4" cy="59.8" r="4.9"/>
</g>
<path d="M113.8 50.4l2 .7M115.8 40.3l2 .7M123.8 50.4l2 .7M125.8 40.3l2 .7" fill="none" stroke="#000" stroke-width=".2" stroke-dasharray="1.3 .6" stroke-dashoffset=".5" stroke-linecap="butt"/>
<path d="M117.8 41l-4 4M117.8 46.4l-4 4M127.8 41l-4 4M127.8 46.4l-4 4" fill="none" stroke="#000" stroke-width=".2" stroke-dasharray="1.3 .6" stroke-dashoffset=".7" stroke-linecap="butt"/>
<path d="M113.8 45l4 1.4M123.8 45l4 1.4" fill="none" stroke="#000" stroke-width=".2" stroke-dasharray="1.3 .6" stroke-dashoffset=".4" stroke-linecap="butt"/>
<g fill="none" stroke="#000" stroke-width=".2">
<path d="M16.3 99.4h389.9v68.8h-389.9zM40.9 99.4v68.8M80.5 99.4v68.8M109.2 99.4v68.8M133.3 99.4v68.8M180 99.4v68.8M224.1 99.4v68.8M281.6 99.4v68.8M321.8 99.4v68.8M371.7 99.4v68.8M16.3 112.7h389.9M248.6 226.3v17"/>
<path d="M295.4 226.3v17M313.6 226.3v60.5M313.6 232.7h96.5M365.6 226.3v6.4M410.1 226.3h-195.3v60.5M214.8 243.3l195.3 .1M214.8 256h54.6M214.8 251.8h54.6M214.8 247.5h54.6M222.6 243.3v25.5M242.1 243.3v25.5M259.2 243.3v25.5"/>
<path d="M269.4 243.3v43.5M214.8 260.3h54.6M214.8 264.5h195.3M269.4 277.3h140.7M269.4 268.7l-54.6 .1M357.8 277.3v9.5M389 264.5v12.8M389 273h21.1"/>
</g>
<path d="M10.9 9.8h399.2v277h-399.2z" fill="none" stroke="#c0c0c0" stroke-width=".5"/>
<g fill="#191924">
<path d="M157.6 46l2.3-1.1 .2 .6z"/>
<path d="M48.2 42.8v.2l.1-.1-.1 .1h.2a.2 .2 0 0 0 .1-.3 .2 .2 0 0 0-.3 .1zM132.3 45.4l-.1 .4 .2-.2-.1 .2h.2a.21 .21 0 0 0 .1-.3 .21 .21 0 0 0-.3-.1zM258 42.4v.2l.1 .2 .1-.2-.1 .2h.1a.21 .21 0 0 0 .2-.3 .21 .21 0 0 0-.4-.1zM294.8 41.7l-.1 .2 .1 .1 .1-.1v.1a.2 .2 0 0 0 .2-.2 .2 .2 0 0 0-.3-.1zM199.1 45.6a.22 .22 0 0 0 .1 .3 .22 .22 0 0 0 .3-.1 .22 .22 0 0 0-.3-.3v.3zM81.1 45.5v.3l.2-.2-.1 .2a.21 .21 0 0 0 .3-.1 .21 .21 0 0 0-.1-.3 .21 .21 0 0 0-.3 .1z"/>
</g>
<text font-size="8.5" x="343.6" y="273.3">30018</text>
<g font-size="7.8" fill="#f00">
<text x="320.9" y="25.7">Tighten Lemo nuts with</text>
<text x="336.7" y="33.5">Lemo spanner.</text>
<text x="345.6" y="41.2">Lemo nuts</text>
<text x="331.3" y="49">must not be loose</text>
</g>
<text font-size="5.6" fill="#f00" x="313.9" y="237.1">ETher NDE Ltd.</text>
<text font-size="5.6" x="315.9" y="256.7">LEAD - 12-Way Lemo to Various</text>
<text font-size="4.8" x="313.9" y="241.8">Electromagnetic NDT</text>
<g font-size="4.7" fill="#191924">
<text x="55.7" y="29.7">1</text>
<text x="88.8" y="34.7">2</text>
<text x="263.8" y="32.5">4</text>
<text x="300.5" y="32.5">5</text>
<text x="136.6" y="36.9">3</text>
<text x="179.1" y="58.4">10</text>
<text x="218.1" y="58.4">18</text>
<text x="201.1" y="61.5">6</text>
<text x="145" y="70.7">'L' Meters</text>
<text x="168.8" y="70.7">5.0mm</text>
</g>
<g font-size="4.7">
<text x="19.1" y="107.3">Drawing</text>
<text x="46.4" y="107.3">Part Number</text>
<text x="89.5" y="107.3">Type</text>
<text x="110.8" y="105.1">'L' Lenght</text>
<text x="149.8" y="107.3">ITEM 1</text>
<text x="195.2" y="107.3">ITEM 2</text>
<text x="246" y="107.3">ITEM 3</text>
<text x="294.9" y="107.3">ITEM 4</text>
<text x="339.9" y="107.3">ITEM 5</text>
<text x="382.1" y="107.3">ITEM 6</text>
<text x="117.3" y="109.6">(m)</text>
<text x="228.2" y="119.1">W021 - W021 - Virginia</text>
<text x="228.6" y="123.6">Plastics Company Inc</text>
<text x="229.2" y="128.1">Tel: 00 1 540 981 2333</text>
<text x="373.9" y="130.4">F048 - Clip on</text>
<text x="134.2" y="134.9">C117 - PLUG - LEMO</text>
<text x="182.9" y="137.2">C183 - RED Lemo</text>
<text x="225.9" y="132.6">(CABLE M/CORE 7/34TC</text>
<text x="234.6" y="137.2">(26AWG) 4 WAY</text>
<text x="282.5" y="137.2">C185 - RED Lemo</text>
<text x="323.6" y="137.2">C008 - Lemo 12-Way</text>
<text x="373.5" y="134.9">Ferrite - Wurth</text>
<text x="18.5" y="141.7">30018/13</text>
<text x="42.3" y="141.7">ALL12-L04R-015R</text>
<text x="83.5" y="141.7">Reflection</text>
<text x="118" y="141.7">1.5</text>
<text x="142" y="139.4">4-WAY RIGHT</text>
<text x="147.1" y="144">ANGLED</text>
<text x="194.6" y="141.7">Sleeve</text>
<text x="225.3" y="141.7">INDIVIDUALLY SCREENED</text>
<text x="294.3" y="141.7">Sleeve</text>
<text x="342" y="141.7">Plug</text>
<text x="373.4" y="139.4">Elektronik Part</text>
<text x="375.4" y="144">No. 7427114</text>
<text x="134.4" y="148.5">FHG.0B.304.CLAD52</text>
<text x="184.8" y="146.2">(GMA0B045DR)</text>
<text x="232.1" y="146.2">WITH 40TCB SPIRAL</text>
<text x="284.5" y="146.2">(GMA2B040DR)</text>
<text x="323.2" y="146.2">(FGG2B312CLAD52Z)</text>
<text x="380.2" y="148.5">(Farnell:</text>
<text x="227.7" y="150.7">WRAPPED. PVC OUTER</text>
<text x="231" y="155.3">JACKET BLACK O/D</text>
<text x="379.1" y="153">2066881)</text>
<text x="226" y="159.8">4.3mm TYPE 010.001.015</text>
<text x="233" y="164.3">DS PR RND 50942)</text>
<text x="277.6" y="254.5">THIRD ANGLE</text>
<text x="277.9" y="259.1">PROJECTION</text>
</g>
<text font-size="3.9" x="394" y="270.2">A4</text>
<g font-size="3.2">
<text x="267.8" y="233.2">Clean</text>
<text x="276.2" y="272.3">See table for details</text>
</g>
<g font-size="2.8">
<text x="372.3" y="237.7">sales@ethernde.com</text>
<text x="373.6" y="240.5">www.ethernde.com</text>
</g>
<g font-size="2.5">
<text x="387.9" y="229.9">2</text>
<text x="219.5" y="272.6">This drawing is copyright and is issued on</text>
<text x="220.4" y="275.1">the understanding that it is not copied or</text>
<text x="220.7" y="277.5">disclosed to a third party without written</text>
<text x="227.6" y="280">consent of ETher NDE Ltd.</text>
</g>
<g font-size="2.1" fill="#191924">
<text x="189.3" y="22">Add self-laminating wrap around Label:</text>
<text x="189.3" y="26.2">ETher NDE</text>
<text x="189.3" y="28.3">Part No: ALL12-XXXXXX</text>
<text x="189.3" y="30.4">TYPE: XXXXXXX</text>
<text x="189.3" y="32.6">S/N: XXXXX/XX (see works order/purchase</text>
<text x="189.3" y="34.7">order for details)</text>
</g>
<g font-size="2">
<text x="216" y="228.8">UNLESS OTHERWISE SPECIFIED:</text>
<text x="216" y="231.3">DIMENSIONS ARE IN MILLIMETERS</text>
<text x="216" y="233.8">SURFACE FINISH:</text>
<text x="249.6" y="228.8">FINISH:</text>
<text x="296" y="228.8">DEBUR AND</text>
<text x="296" y="231.3">BREAK SHARP</text>
<text x="296" y="233.8">EDGES</text>
<text x="326.1" y="229.9">DO NOT SCALE DRAWING</text>
<text x="367.1" y="229.9">REVISION</text>
<text x="216" y="236.3">TOLERANCES:</text>
<text x="217.6" y="238.8">LINEAR: +/- 0.2</text>
<text x="217.6" y="241.3">ANGULAR: +/- 30'</text>
<text x="244.8" y="245.9">ECN NUMBER</text>
<text x="262" y="245.9">DATE</text>
<text x="314.7" y="245.9">TITLE:</text>
<text x="215" y="250.1">DRAWN</text>
<text x="227.8" y="250.1">I. Gough</text>
<text x="229.1" y="246">NAME</text>
<text x="249" y="250.1">N/A</text>
<text x="260.2" y="250.4">15/07/15</text>
<text x="215.2" y="254.4">CHK'D</text>
<text x="225.9" y="254.3">T. Corradine</text>
<text x="249" y="254.3">N/A</text>
<text x="259.9" y="254.8">15/07/15</text>
<text x="215.1" y="258.4">APPV'D</text>
<text x="215.2" y="262.8">MFG</text>
<text x="227.5" y="262.8">I. Gough</text>
<text x="227.6" y="258.4">I. Gough</text>
<text x="249" y="262.7">N/A</text>
<text x="249" y="258.6">N/A</text>
<text x="260.3" y="259">15/07/15</text>
<text x="260.3" y="263.2">15/07/15</text>
<text x="215.4" y="267.2">Q.A</text>
<text x="226" y="267">T. Corradine</text>
<text x="249" y="267">N/A</text>
<text x="260.3" y="267">15/07/15</text>
<text x="270" y="267">MATERIAL:</text>
<text x="314.3" y="267">DWG NO.</text>
<text x="270" y="280">WEIGHT (grams):</text>
<text x="318" y="280.7">SCALE: NOT TO SCALE UNLESS STATED</text>
<text x="376" y="280.7">SHEET 2 OF 2</text>
</g>
</svg>
